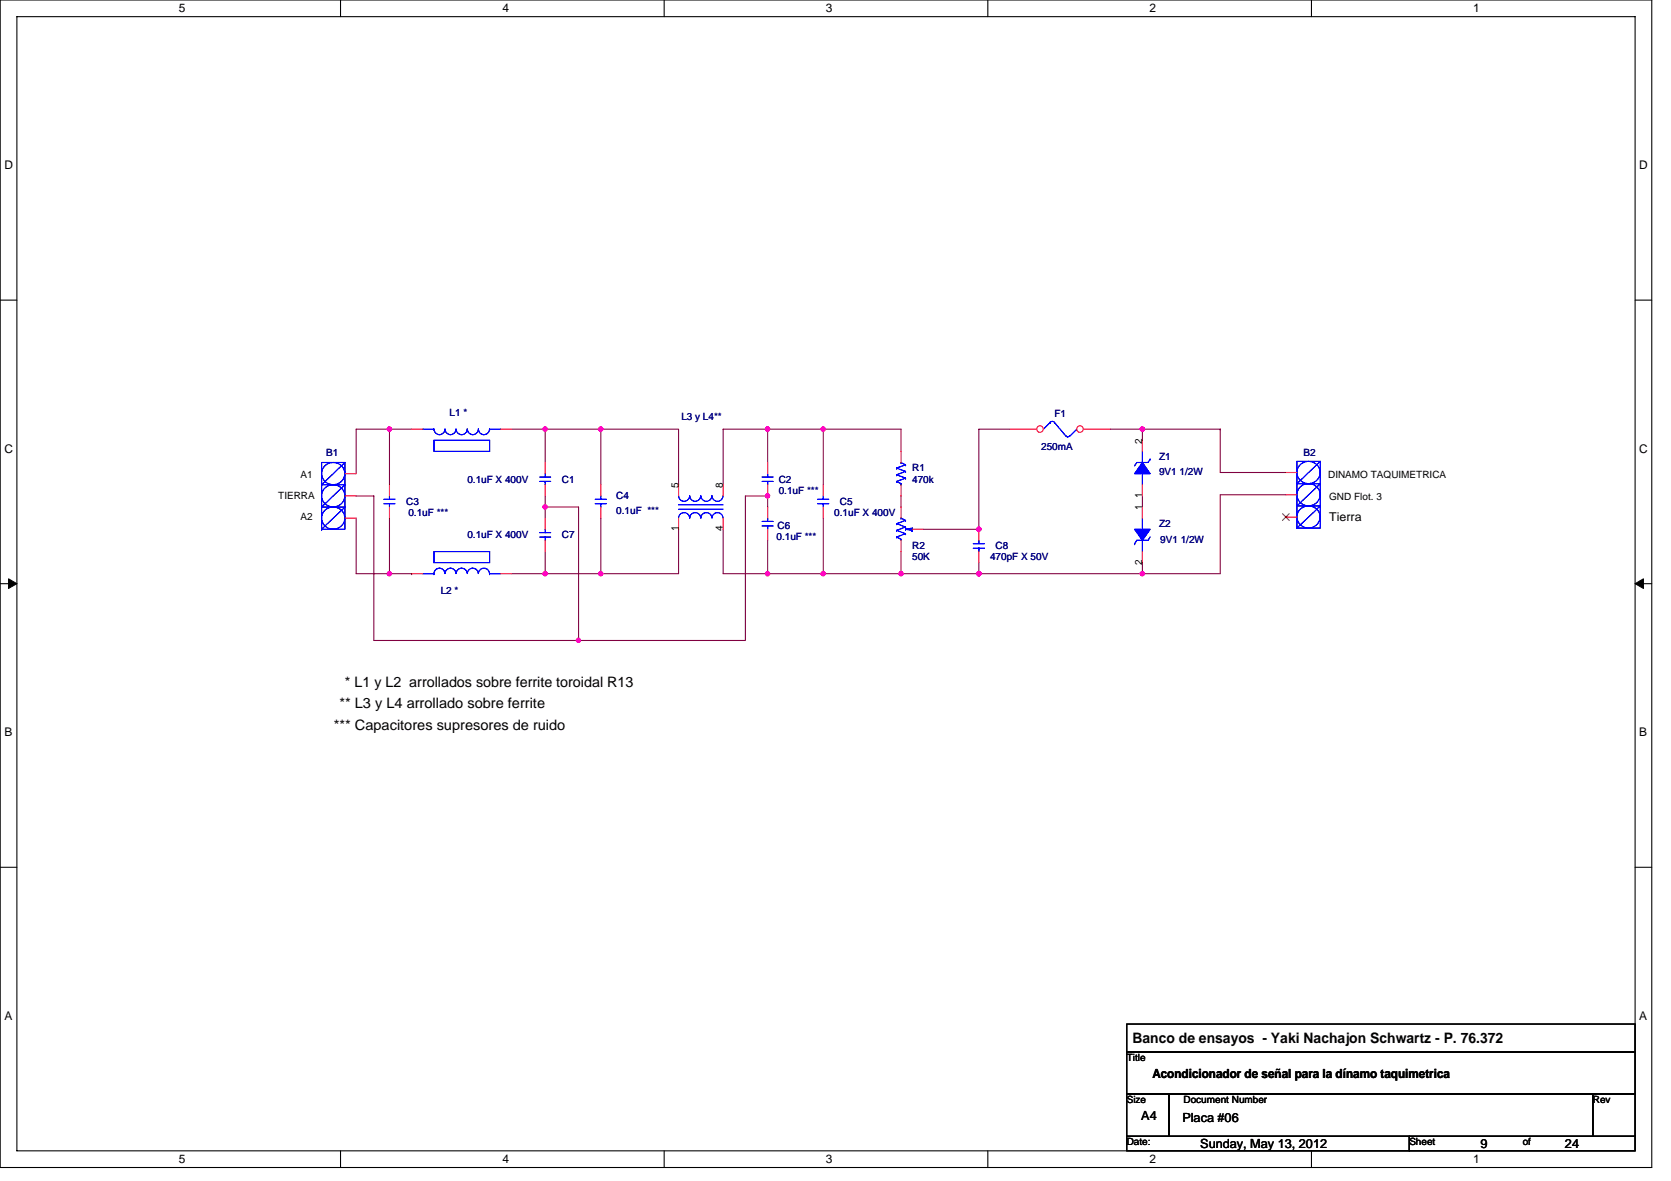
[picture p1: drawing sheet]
<svg xmlns="http://www.w3.org/2000/svg" width="297mm" height="210mm" viewBox="0 0 297 210" stroke-linecap="round" stroke-linejoin="round" font-family="sans-serif">
<path d="M0 0h293.6v207.6h-293.6zM3 3h287.7v201.6h-287.7z" fill="none" stroke="#000" stroke-width=".19"/>
<g fill="#fff">
<path d="M31.8 .3h1.2v2.4h-1.2z"/>
<path d="M31.8 204.9h1.2v2.4h-1.2z"/>
</g>
<path d="M60.5 0v3M60.5 204.6v3" fill="none" stroke="#000" stroke-width=".19"/>
<g fill="#fff">
<path d="M89.3 .3h1.2v2.4h-1.2z"/>
<path d="M89.3 204.9h1.2v2.4h-1.2z"/>
</g>
<path d="M118.1 0v3M118.1 204.6v3" fill="none" stroke="#000" stroke-width=".19"/>
<g fill="#fff">
<path d="M146.8 .3h1.2v2.4h-1.2z"/>
<path d="M146.8 204.9h1.2v2.4h-1.2z"/>
</g>
<path d="M175.6 0v3M175.6 204.6v3" fill="none" stroke="#000" stroke-width=".19"/>
<g fill="#fff">
<path d="M204.4 .3h1.1v2.4h-1.1z"/>
<path d="M204.4 204.9h1.1v2.4h-1.1z"/>
</g>
<path d="M233.1 0v3M233.1 204.6v3" fill="none" stroke="#000" stroke-width=".19"/>
<g fill="#fff">
<path d="M261.9 .3h1.2v2.4h-1.2z"/>
<path d="M261.9 204.9h1.2v2.4h-1.2z"/>
<path d="M.8 28.2h1.5v2.3h-1.5z"/>
<path d="M291.4 28.2h1.5v2.3h-1.5z"/>
<path d="M.8 78.5h1.5v2.4h-1.5z"/>
<path d="M291.4 78.5h1.5v2.4h-1.5z"/>
</g>
<path d="M0 53.4h3M290.7 53.4h2.9" fill="none" stroke="#000" stroke-width=".19"/>
<g fill="#fff">
<path d="M.8 129h1.4v2.3h-1.4z"/>
<path d="M291.4 129h1.4v2.3h-1.4z"/>
</g>
<path d="M0 103.8h3M290.7 103.8h2.9" fill="none" stroke="#000" stroke-width=".19"/>
<path d="M1.5 102.9l1.5 .9-1.5 .8zM290.7 103.8l1.4-.9v1.7z" fill="#000" stroke="#000" stroke-width=".18"/>
<g fill="#fff">
<path d="M.7 179.4h1.5v2.4h-1.5z"/>
<path d="M291.4 179.4h1.4v2.4h-1.4z"/>
</g>
<path d="M0 154.2h3M290.7 154.2h2.9M200.3 194.5h7.5v7.5h-7.5zM200.3 182.1h90.4v4.9h-90.4zM200.3 187h90.4v7.5h-90.4zM207.8 194.5h75.3v7.5h-75.3zM283.1 194.5h7.6v7.5h-7.6zM200.3 202h50.2v2.6h-50.2zM250.5 202h40.2v2.6h-40.2z" fill="none" stroke="#000" stroke-width=".19"/>
<g fill="none" stroke="#800040" stroke-width=".19">
<path d="M69.2 76.3v9.9M69.2 76.3h4M69.2 76.3h-5.9v7.9M69.2 76.3h.1M91 76.3h5.9M96.9 76.3v5.9M96.9 76.3h9.9M106.8 76.3v9.9M106.8 76.3h13.8v9.9M106.8 76.3h.1M136.5 76.3v5.9M136.5 76.3h.1"/>
<path d="M146.3 76.3v9.9M146.3 76.3h13.9v4M146.3 76.3h-17.8v9.9M146.3 76.3h.1M179.6 76.3h-5.6v17.8M197.3 76.3h5.8M203.1 76.3v2M203.1 76.3h13.8M216.9 76.3v7.7h11.7M216.9 76.3h.1M63.3 88.2h3.2v25.7h36.3M63.3 92.1v9.9h5.9"/>
<path d="M69.2 92.1v9.9h4M96.9 90.1h.1M96.9 98.1v3.9h9.9M96.9 90.1h5.9v23.8M96.9 90.1v2M96.9 88.2v1.9M106.8 92.1v9.9M120.6 94.1v7.9h-13.8M128.5 94.1v7.9h74.6M136.5 90.1v-1.9h-4v25.7h-29.7M136.5 96.1v5.9M136.5 90.1h.1"/>
<path d="M146.3 92.1v9.9M160.2 88.2v1.9M160.2 98.1v3.9M164.1 94.1h9.9M174 94.1h.1M203.1 88.2v1.9M228.6 88h-11.7v14h-13.8M73.2 102h.1M91 102h5.9M102.8 113.9h.1M106.8 102h.1M136.5 102h.1"/>
<path d="M146.3 102h.1M160.2 102h.1M174 100v2M174 102h.1M203.1 100v2M203.1 102h.1"/>
</g>
<g fill="#f0f" stroke="#f0f" stroke-width=".19">
<circle cx="160.2" cy="102" r=".38"/>
<circle cx="136.4" cy="76.3" r=".39"/>
<circle cx="96.9" cy="76.3" r=".39"/>
<circle cx="106.8" cy="76.3" r=".39"/>
<circle cx="96.9" cy="90.1" r=".39"/>
<circle cx="96.9" cy="102" r=".38"/>
<circle cx="106.8" cy="102" r=".38"/>
<circle cx="69.2" cy="102" r=".39"/>
<circle cx="136.4" cy="102" r=".38"/>
<circle cx="146.3" cy="76.3" r=".39"/>
<circle cx="69.2" cy="76.3" r=".39"/>
<circle cx="102.8" cy="113.9" r=".38"/>
<circle cx="174" cy="94.1" r=".39"/>
<circle cx="174" cy="102" r=".39"/>
<circle cx="203.1" cy="76.3" r=".39"/>
<circle cx="203.1" cy="102" r=".39"/>
<circle cx="146.3" cy="102" r=".38"/>
<circle cx="136.4" cy="88.2" r=".38"/>
</g>
<g fill="none" stroke="#00f" stroke-width=".19">
<path d="M75.2 76.3h1.9M77.1 78.3h9.9v2h-9.9zM77.1 76.3a.97 .97 0 0 0 1 1 .97 .97 0 0 0 1-1 .98 .98 0 0 0 1 1 .98 .98 0 0 0 1-1M77.1 76.3h.1M81.1 76.3a.98 .98 0 0 0 1 1 .98 .98 0 0 0 1-1 .98 .98 0 0 0 .9 1 .98 .98 0 0 0 1-1M85 76.3a.98 .98 0 0 0 1 1 .98 .98 0 0 0 1-1M87 76.3h.1M87 76.3h2M186.7 75.1h.1M186.7 75.1l-1.2 1.2M187.4 75.1h.1M187.4 75.1l-.4-.2-.4 .2"/>
<path d="M187.4 75.1l2 2.4M189.5 77.4l.3 .3 .4-.3M191.4 76.3h.1M191.4 76.3l-1.2 1.2M57.2 90.1h4.1l-4.1 4M57.2 86.2h4.1l-4.1 3.9M57.2 94.1h.1M57.2 90.1h.1M57.2 86.2h.1M57.2 82.2h4.1v11.9h-4.1zM61.3 82.2l-4.1 4M68.2 89.6h2"/>
<path d="M68.2 88.8h2M69.2 88.2v.6M69.2 89.6h.1M69.2 89.6v.5M77.1 98.1h9.9v1.9h-9.9zM95.9 95.5h2M95.9 94.7h2M95.9 85.6h2M95.9 84.8h2M96.9 94.1v.6M96.9 95.5h.1M96.9 84.2v.6"/>
<path d="M96.9 85.6h.1M96.9 85.6v.6M96.9 95.5v.6M105.8 89.6h2M105.8 88.8h2M106.8 88.2v.6M106.8 89.6h.1M106.8 89.6v.5M120.6 90.6h7.9M120.6 89.7h7.9M120.6 92.1a.98 .98 0 0 1 1-1 .98 .98 0 0 1 1 1 .98 .98 0 0 1 1-1 .98 .98 0 0 1 1 1 1 1 0 0 1 1-1 1 1 0 0 1 1 1 .98 .98 0 0 1 .9-1 .98 .98 0 0 1 1 1M120.6 88.2a.98 .98 0 0 0 1 .9 .98 .98 0 0 0 1-.9 .98 .98 0 0 0 1 .9 .98 .98 0 0 0 1-.9 1 1 0 0 0 1 .9 1 1 0 0 0 1-.9 .98 .98 0 0 0 .9 .9 .98 .98 0 0 0 1-.9"/>
<path d="M135.5 93.5h1.9M135.5 92.7h1.9M135.5 85.6h1.9M135.5 84.8h1.9M136.5 92.1v.6M136.5 93.5h.1M136.5 84.2v.6M136.5 85.6h.1M136.5 85.6v.6M136.5 93.5v.6M145.3 89.6h2M145.3 88.8h2"/>
<path d="M146.3 88.2v.6M146.3 89.6h.1M146.3 89.6v.5M159.4 93.1h.1M159.4 94.3h.1M159.4 95.5h.1M159.4 95.5l.8 .4v.2M159.4 85.6h.1M159.4 84.4h.1M159.4 83.2h.1M159.4 93.1l1.6 .6M159.4 94.3l1.6 .6"/>
<path d="M159.4 85.6l.8 .4M159.4 84.4l1.6 .6M159.4 83.2l1.6 .6M160.2 92.1h.1M160.2 82.2h.1M160.2 86h.1M160.2 92.1l.8 .4M160.2 82.2l.8 .4M160.2 86v.2M161 94.9h.1M161 93.7h.1M161 92.5h.1"/>
<path d="M161 94.1h.1M161 94.1l1.2-.2v.4M161 94.1h1.2M161 85h.1M161 83.8h.1M161 82.6h.1M161 94.9l-1.6 .6M161 93.7l-1.6 .6M161 92.5l-1.6 .6M161 94.1l1.2 .2M161 85l-1.6 .6M161 83.8l-1.6 .6"/>
<path d="M161 82.6l-1.6 .6M162.2 94.3h.1M173 97.5h2M173 96.7h2M174 96.1v.6M174 97.5h.1M174 97.5v.6M201.7 96.7h.1M203.1 92.1v2M203.1 96.1v2M203.1 84.2v2M203.1 80.3v1.9"/>
<path d="M204.4 95.5l-.3 .6h-2l-.4 .6M204.4 81.6l-.3 .6h-2l-.4 .6M204.4 81.6h.1M230.5 82h4.2v11.9h-4.2zM231.1 90.5a2 2 0 0 1 3.4 .6 2 2 0 0 1-1.9 2.8 1.96 1.96 0 0 1-1.9-1.2 1.96 1.96 0 0 1 .4-2.2zM234.7 82l-4.2 4h4.2M234.7 86l-4.2 4h4.2M234.7 82h.1M234.7 86h.1M234.7 90h.1M234.7 90l-4.2 3.9M75.2 102h1.9"/>
<path d="M77.1 102a.97 .97 0 0 1 1-1 .97 .97 0 0 1 1 1 .98 .98 0 0 1 1-1 .98 .98 0 0 1 1 1M77.1 102h.1M81.1 102a.98 .98 0 0 1 1-1 .98 .98 0 0 1 1 1 .98 .98 0 0 1 .9-1 .98 .98 0 0 1 1 1M85 102a.98 .98 0 0 1 1-1 .98 .98 0 0 1 1 1M87 102h.1M87 102h2"/>
<circle cx="59.3" cy="92.1" r="2.02"/>
<circle cx="59.3" cy="84.2" r="2.02"/>
<circle cx="59.3" cy="88.2" r="2.02"/>
<circle cx="232.7" cy="84" r="2.02"/>
<circle cx="232.7" cy="88" r="2.02"/>
</g>
<g fill="none" stroke="#f00" stroke-width=".19">
<path d="M73.2 76.3h2M89 76.3h2M203.1 78.3v2M61.3 92.1h2M61.3 88.2h2M61.3 84.2h2M69.2 86.2v2M69.2 90.1v2M96.9 82.2v2M96.9 86.2v2M96.9 92.1v2M96.9 96.1v2"/>
<path d="M106.8 86.2v2M106.8 90.1v2M120.6 86.2v2M120.6 92.1v2M128.5 86.2v2M128.5 92.1v2M136.5 82.2v2M136.5 86.2v2M136.5 90.1v2M136.5 94.1v2M146.3 86.2v2M146.3 90.1v2"/>
<path d="M160.2 80.3v1.9M160.2 86.2v2M160.2 90.1v2M160.2 96.1v2M162.2 94.1h1.9M174 94.1v2M174 98.1v1.9M203.1 86.2v2M203.1 90.1v2M203.1 98.1v1.9M228.6 84h1.9M228.6 88h1.9"/>
<path d="M228.6 91.9h1.9M73.2 102h2M89 102h2"/>
</g>
<g fill="#00f" stroke="#00f" stroke-width=".19">
<path d="M201.7 94.1h2.7l-1.3 2z" fill-rule="evenodd"/>
<path d="M201.7 94.1h2.7l-1.3 2z" fill-rule="evenodd"/>
<path d="M203.1 82.2l1.3 2h-2.7z" fill-rule="evenodd"/>
<path d="M203.1 82.2l1.3 2h-2.7z" fill-rule="evenodd"/>
</g>
<path d="M228 91.3l1.2 1.2M229.2 91.3l-1.2 1.2" fill="none" stroke="#804000" stroke-width=".18"/>
<circle cx="184.9" cy="76.3" r=".58" fill="#fff" stroke="#f00" stroke-width=".19"/>
<path d="M179.6 76.3h4.7" fill="none" stroke="#f00" stroke-width=".19"/>
<circle cx="192" cy="76.3" r=".58" fill="#fff" stroke="#f00" stroke-width=".19"/>
<path d="M192.6 76.3h4.7" fill="none" stroke="#f00" stroke-width=".19"/>
<g fill="#f0f" stroke="#f0f" stroke-width=".19">
<circle cx="160.2" cy="102" r=".38"/>
<circle cx="136.4" cy="76.3" r=".39"/>
<circle cx="96.9" cy="76.3" r=".39"/>
<circle cx="106.8" cy="76.3" r=".39"/>
<circle cx="96.9" cy="90.1" r=".39"/>
<circle cx="96.9" cy="102" r=".38"/>
<circle cx="106.8" cy="102" r=".38"/>
<circle cx="69.2" cy="102" r=".39"/>
<circle cx="136.4" cy="102" r=".38"/>
<circle cx="146.3" cy="76.3" r=".39"/>
<circle cx="69.2" cy="76.3" r=".39"/>
<circle cx="102.8" cy="113.9" r=".38"/>
<circle cx="174" cy="94.1" r=".39"/>
<circle cx="174" cy="102" r=".39"/>
<circle cx="203.1" cy="76.3" r=".39"/>
<circle cx="203.1" cy="102" r=".39"/>
<circle cx="146.3" cy="102" r=".38"/>
<circle cx="136.4" cy="88.2" r=".38"/>
</g>
<g font-size="2.6">
<text x="60.3" y="125.9">** L3 y L4 arrollado sobre ferrite</text>
<text x="61.3" y="122.1">* L1 y L2 arrollados sobre ferrite toroidal R13</text>
<text x="59.3" y="129.8">*** Capacitores supresores de ruido</text>
<text x="201.3" y="185.5">Banco de ensayos - Yaki Nachajon Schwartz - P. 76.372</text>
</g>
<g font-size="2.2">
<text x="236.3" y="92.7">Tierra</text>
<text x="204.8" y="191.7">Acondicionador de señal para la dínamo taquimetrica</text>
<text x="202.9" y="199.1">A4</text>
<text x="210.2" y="199.5">Placa #06</text>
<text x="213.4" y="204.1">Sunday, May 13, 2012</text>
<text x="263.2" y="204.1">9</text>
<text x="278.2" y="204.1">24</text>
</g>
<g font-size="2.1">
<text x="31.8" y="2.2">5</text>
<text x="89.3" y="2.2">4</text>
<text x="146.8" y="2.2">3</text>
<text x="204.4" y="2.2">2</text>
<text x="261.9" y="2.2">1</text>
<text x=".8" y="30.1">D</text>
<text x="291.4" y="30.1">D</text>
<text x=".8" y="80.5">C</text>
<text x="291.4" y="80.5">C</text>
<text x=".8" y="130.9">B</text>
<text x="291.4" y="130.9">B</text>
<text x=".8" y="181.3">A</text>
<text x="291.4" y="181.3">A</text>
<text x="31.8" y="206.8">5</text>
<text x="89.3" y="206.8">4</text>
<text x="146.8" y="206.8">3</text>
<text x="204.4" y="206.8">2</text>
<text x="261.9" y="206.8">1</text>
</g>
<g font-size="1.8" fill="#000080">
<text x="79.9" y="73.9">L1 *</text>
<text x="121.1" y="74.7">L3 y L4**</text>
<text x="187.4" y="74.1">F1</text>
<text x="58" y="81.1">B1</text>
<text x="162.2" y="83.8">R1</text>
<text x="185.1" y="80.1">250mA</text>
<text x="206" y="81.9">Z1</text>
<text x="231.7" y="81.1">B2</text>
<text x="72.2" y="89.8">C3</text>
<text x="83.1" y="85.8">0.1uF X 400V</text>
<text x="99.9" y="85.8">C1</text>
<text x="109.6" y="88.8">C4</text>
<text x="138.4" y="85.8">C2</text>
<text x="138.4" y="87.8">0.1uF ***</text>
<text x="149.3" y="89.8">C5</text>
<text x="162.2" y="85.8">470k</text>
<text x="206" y="84.4">9V1 1/2W</text>
<text x="72.6" y="91.7">0.1uF ***</text>
<text x="83.1" y="95.7">0.1uF X 400V</text>
<text x="99.9" y="95.7">C7</text>
<text x="109.6" y="91.3">0.1uF ***</text>
<text x="138.2" y="94.1">C6</text>
<text x="148.3" y="91.7">0.1uF X 400V</text>
<text x="206" y="93.7">Z2</text>
<text x="138" y="96.1">0.1uF ***</text>
<text x="162.2" y="97.7">R2</text>
<text x="162.2" y="99.7">50K</text>
<text x="176" y="99.7">470pF X 50V</text>
<text x="177" y="97.7">C8</text>
<text x="206.2" y="96.5">9V1 1/2W</text>
<text x="78.3" y="105.6">L2 *</text>
</g>
<g font-size="1.8">
<text x="203" y="78.9" transform="rotate(-90 203 78.9)">2</text>
<text x="49.5" y="88.8">TIERRA</text>
<text x="53.4" y="85">A1</text>
<text x="120.6" y="86.8" transform="rotate(-90 120.6 86.8)">5</text>
<text x="128.5" y="86.8" transform="rotate(-90 128.5 86.8)">8</text>
<text x="203" y="88.6" transform="rotate(-90 203 88.6)">1</text>
<text x="236.1" y="85">DINAMO TAQUIMETRICA</text>
<text x="236.3" y="89">GND Flot. 3</text>
<text x="53.4" y="92.5">A2</text>
<text x="120.6" y="94.5" transform="rotate(-90 120.6 94.5)">1</text>
<text x="128.5" y="94.5" transform="rotate(-90 128.5 94.5)">4</text>
<text x="203" y="90.7" transform="rotate(-90 203 90.7)">1</text>
<text x="203" y="100.4" transform="rotate(-90 203 100.4)">2</text>
<text x="200.3" y="188.6">Title</text>
<text x="200.3" y="196.1">Size</text>
<text x="210.4" y="196.1">Document Number</text>
<text x="283.1" y="196.1">Rev</text>
<text x="200.3" y="203.6">Date:</text>
<text x="250.5" y="203.6">Sheet</text>
<text x="270.7" y="203.6">of</text>
</g>
</svg>
